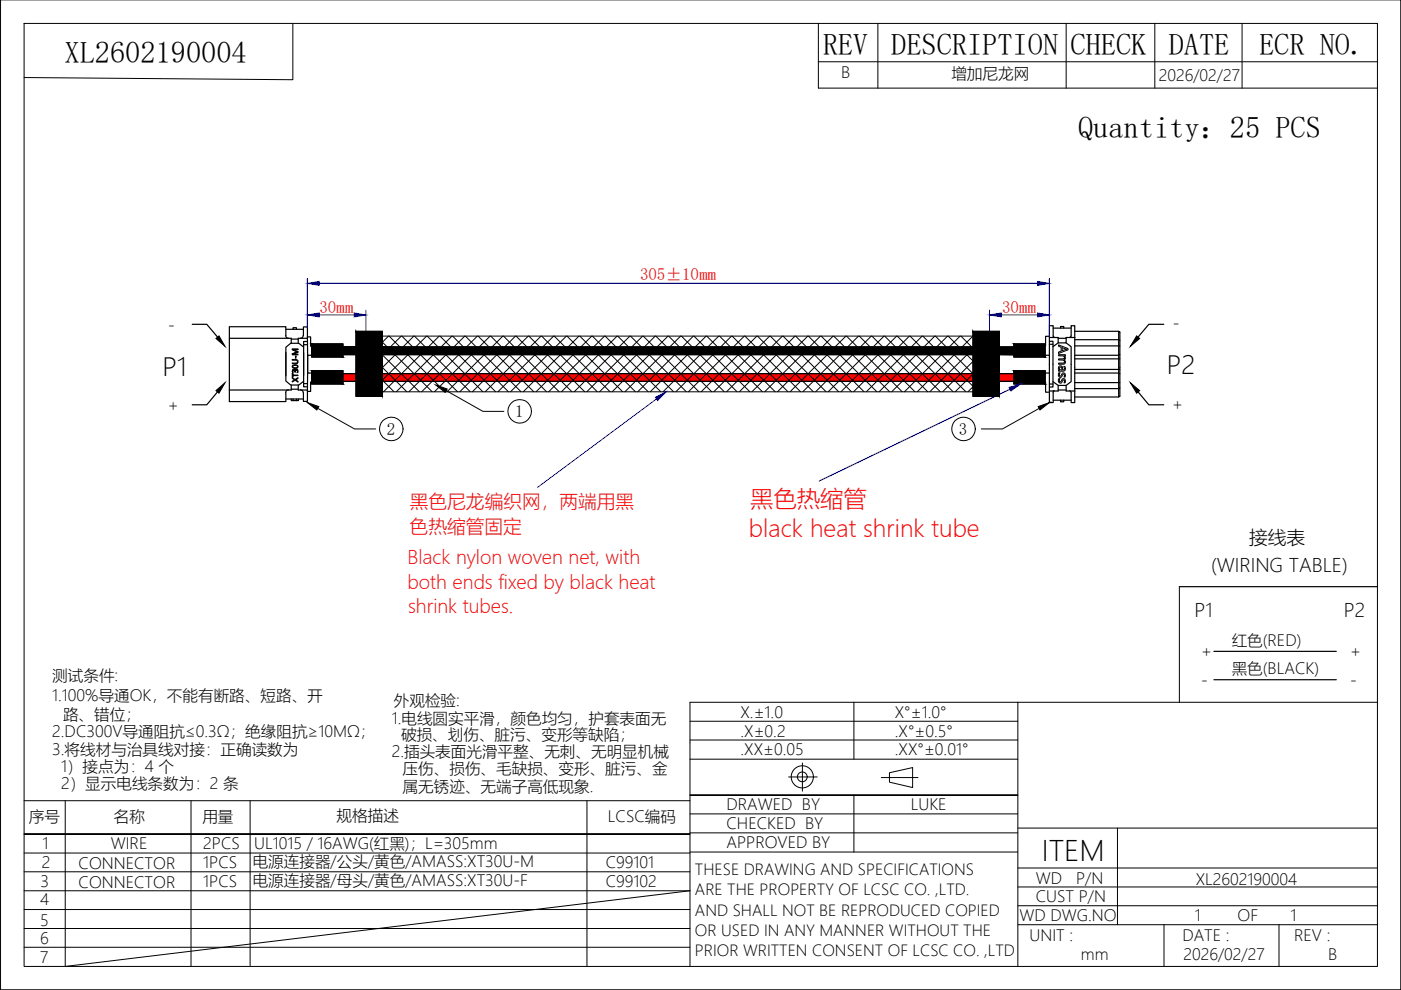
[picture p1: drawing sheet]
<svg xmlns="http://www.w3.org/2000/svg" width="297mm" height="210mm" viewBox="0 0 297 210" stroke-linecap="round" stroke-linejoin="round" font-family="sans-serif">
<!-- layer: 0 -->
<g fill="none" stroke="#000" stroke-width=".21">
<path d="M.1 0h296.9v209.9h-296.9zM297 0v209.9h-296.9M5.1 5h286.9v199.9h-286.9zM62.1 5v11.9l-57-.5M173.5 13.1h118.5M173.5 5v13.7h118.5M186.1 5v13.7M226 5v13.7M244.8 5v13.7M263.3 5v13.7M250 124.4v24.5M146.3 156.9h69.5"/>
<path d="M146.3 152.9h69.5M181 148.9v12.1M215.8 148.9v56M292 148.9h-145.7v56M5.1 169.8h141.2M13.8 169.8v35.1M40.5 169.8v35.1M53 169.8v34.9M124.4 169.8v35.1M146.3 176.8h-141.2h141.2M146.3 176.6h69.5M146.3 172.6h69.5"/>
<path d="M146.3 161h69.5M167.2 164.7h6.1M170.1 161.8v5.9M181 168.6v12.1M186.8 164.9h7.8M188.6 163.8l4.9-1.1v4.3l-4.9-1.2zM215.8 168.6h-69.5h69.5M215.8 175.6h76.2M236.9 175.6v20.5M5.1 196.9h141.2M5.1 192.8h141.2M5.1 188.9h141.2"/>
<path d="M5.1 184.8h141.2M5.1 180.9h141.2M146.3 180.7h69.5M215.8 196.1h76.2M215.8 192h76.2M215.8 188.1h76.2M215.8 184h76.2M246.8 196.1v8.8M271.2 196.1v8.8M5.1 200.8h141.2"/>
<circle cx="170.1" cy="164.7" r="2.35"/>
<circle cx="170.1" cy="164.7" r="1.04"/>
</g>
<!-- layer: 1 -->
<g fill="none" stroke="#000" stroke-width=".21">
<path d="M62 79.1h.1v.4h1.1v.1h-1.1v.4h-.1zM62 76.2h.7a.45 .45 0 0 1 .5 .4 .45 .45 0 0 1-.5 .5h-.7v-.1l.9-.1 .1-.4-.1-.1h-.9zM62 74h1.2v.1h-1.1l1.1 .5-1.1 .5h1.1v.1h-1.2v-.2l.9-.4-.9-.4zM62 77.5a.7 .7 0 0 1 1.2 .3 .67 .67 0 0 1-.7 .3 .67 .67 0 0 1-.5-.5zM62.1 78.4h.3l.2 .2a.34 .34 0 0 1 .5-.2 .34 .34 0 0 1-.1 .6v-.1a.27 .27 0 0 0 .1-.3 .27 .27 0 0 0-.4-.1 .27 .27 0 0 0-.1 .4h-.1a.26 .26 0 0 0-.1-.4 .26 .26 0 0 0-.3 .1 .26 .26 0 0 0 .1 .4l-.2-.2zM62.1 77.7a.61 .61 0 0 1 1 .1 .59 .59 0 0 1-1-.1zM62.6 75.5h.2v.5h-.2zM75.5 70.2h5.6v13.8h-5.6zM77.6 71.3h132.2v11.8h-132.2zM77.6 79.8l3.2 3.3M77.6 77.1l6 6M77.6 74.4l8.7 8.7"/>
<path d="M77.6 71.8l11.3 11.3M79.7 71.3l-2.1 2M79.8 71.3l11.8 11.8M82.4 71.3l-4.8 4.7M82.5 71.3l11.8 11.8M85.1 71.3l-7.5 7.4M85.2 71.3l11.8 11.8M87.7 71.3l-10.1 10.1M87.9 71.3l11.8 11.8M90.5 71.3l-11.9 11.8M90.6 71.3l11.8 11.8M93.1 71.3l-11.8 11.8"/>
<path d="M93.3 71.3l11.8 11.8M95.8 71.3l-11.8 11.8M96 71.3l11.8 11.8M98.5 71.3l-11.8 11.8M98.7 71.3l11.8 11.8M101.2 71.3l-11.8 11.8M101.4 71.3l11.8 11.8M103.9 71.3l-11.8 11.8M104 71.3l11.9 11.8M106.6 71.3l-11.8 11.8M106.8 71.3l11.8 11.8M109.3 71.3l-11.8 11.8"/>
<path d="M109.4 71.3l11.9 11.8M112 71.3l-11.9 11.8M112.1 71.3l11.9 11.8M114.7 71.3l-11.8 11.8M114.8 71.3l11.8 11.8M117.4 71.3l-11.8 11.8M117.5 71.3l11.9 11.8M120.1 71.3l-11.9 11.8M120.2 71.3l11.8 11.8M122.8 71.3l-11.9 11.8M122.9 71.3l11.8 11.8M125.5 71.3l-11.8 11.8"/>
<path d="M125.6 71.3l11.8 11.8M128.2 71.3l-11.9 11.8M128.3 71.3l11.8 11.8M130.8 71.3l-11.8 11.8M131 71.3l11.8 11.8M133.5 71.3l-11.8 11.8M133.7 71.3l11.8 11.8M136.3 71.3l-11.9 11.8M136.4 71.3l11.8 11.8M138.9 71.3l-11.8 11.8M139.1 71.3l11.8 11.8M141.6 71.3l-11.8 11.8"/>
<path d="M141.8 71.3l11.8 11.8M144.3 71.3l-11.8 11.8M144.5 71.3l11.8 11.8M147 71.3l-11.8 11.8M147.1 71.3l11.9 11.8M149.7 71.3l-11.8 11.8M149.8 71.3l11.9 11.8M152.4 71.3l-11.8 11.8M152.6 71.3l11.8 11.8M155.1 71.3l-11.8 11.8M155.2 71.3l11.9 11.8M157.8 71.3l-11.8 11.8"/>
<path d="M157.9 71.3l11.8 11.8M160.5 71.3l-11.8 11.8M160.6 71.3l11.9 11.8M163.2 71.3l-11.9 11.8M163.3 71.3l11.9 11.8M165.9 71.3l-11.9 11.8M166 71.3l11.8 11.8M168.6 71.3l-11.9 11.8M168.7 71.3l11.8 11.8M171.3 71.3l-11.9 11.8M171.4 71.3l11.8 11.8M173.9 71.3l-11.8 11.8"/>
<path d="M174.1 71.3l11.8 11.8M176.6 71.3l-11.8 11.8M176.8 71.3l11.8 11.8M179.4 71.3l-11.9 11.8M179.5 71.3l11.8 11.8M182 71.3l-11.8 11.8M182.2 71.3l11.8 11.8M184.7 71.3l-11.8 11.8M184.9 71.3l11.8 11.8M187.4 71.3l-11.8 11.8M187.6 71.3l11.8 11.8M190.1 71.3l-11.8 11.8"/>
<path d="M190.2 71.3l11.9 11.8M192.8 71.3l-11.8 11.8M192.9 71.3l11.9 11.8M195.5 71.3l-11.8 11.8M195.7 71.3l11.8 11.8M198.2 71.3l-11.8 11.8M198.3 71.3l11.5 11.4M200.9 71.3l-11.9 11.8M201 71.3l8.8 8.7M203.6 71.3l-11.8 11.8M203.7 71.3l6.1 6.1M206.3 70.2h5.6v13.8h-5.6z"/>
<path d="M206.3 71.3l-11.8 11.8M206.4 71.3l3.4 3.3M209 71.3l-11.9 11.8M209.1 71.3l.7 .6M209.8 73.1l-10 10M209.8 75.8l-7.3 7.3M209.8 78.5l-4.6 4.6M224.4 73.1l2 .8v.3l-2 .7v-.3l.6-.2v-.8l-.6-.2zM224.4 75.2h1.5v.3h-.3a.48 .48 0 0 1 0 .8 .49 .49 0 0 1 .3 .6 .49 .49 0 0 1-.6 .3h-.9v-.2h.8a.34 .34 0 0 0 .5-.3 .34 .34 0 0 0-.5-.4h-.8v-.2h.9a.34 .34 0 0 0 .4-.4 .34 .34 0 0 0-.5-.2h-.8zM224.5 77.7a.45 .45 0 0 1 .5-.1 .45 .45 0 0 1 .3 .4v.5a.42 .42 0 0 0 .4-.3 .42 .42 0 0 0-.2-.5h.2a.6 .6 0 0 1 .2 .6 .6 .6 0 0 1-.5 .4h-1v-.2h.2l-.2-.4zM224.5 79.1h.2l-.1 .5 .3 .1a.48 .48 0 0 1 .3-.6 .48 .48 0 0 1 .6 .2v.6h-.2a.32 .32 0 0 0 .1-.4 .32 .32 0 0 0-.3-.2 .54 .54 0 0 1-.3 .6 .54 .54 0 0 1-.5 0l-.2-.3zM224.7 77.9h.3l.2 .6a.39 .39 0 0 1-.5-.2 .39 .39 0 0 1 0-.4z"/>
<path d="M225.2 73.7l1 .3-1 .4zM62 80.1l.6 .3 .6-.3v.1l-.5 .3 .5 .3v.2l-.6-.4-.6 .4v-.2l.5-.3-.5-.3zM67.4 86.6l7.8 4.3h4.5M77.6 82.5l.6 .6M94.6 82.8l7.8 4.4h4.4M209.8 81.2l-1.9 1.9M220.3 86.6l-7.8 4.3h-4.4M224.5 80.3h.2l-.1 .6h.3a.48 .48 0 0 1 .3-.5 .48 .48 0 0 1 .6 .2v.6h-.2a.32 .32 0 0 0 .1-.4 .32 .32 0 0 0-.3-.2 .54 .54 0 0 1-.3 .5 .54 .54 0 0 1-.5 0l-.2-.3zM146.3 188.9l-132.5 16"/>
<circle cx="83" cy="90.9" r="2.49"/>
<circle cx="110.2" cy="87.2" r="2.5"/>
<circle cx="204.3" cy="90.9" r="2.49"/>
</g>
<path d="M250 124.4h42M257.4 138.1h25.9M257.4 144.1h25.9" fill="none" stroke="#000" stroke-width=".25"/>
<!-- layer: 1 -->
<g fill="none" stroke="#000" stroke-width=".25">
<path d="M48.6 71.7h13.2v1.1M60.6 74.7v6.1l1 .8h1.8l1-.8M60.6 69.8h3.7M61.2 71.7a.54 .54 0 0 1-.6-.6v-1.8h-12v15.8h12v-1.8a.55 .55 0 0 1 .6-.7M61.8 71.9h1.4M62.1 69.8v-.3h.8v.3M64.3 71.1a.61 .61 0 0 1-.6 .6M64.3 71.1v-1.8h.9v2.4h-2v1.1M64.4 73.6l-1-.8h-1.8l-1 .8v6.1M64.4 74.8v6.5h.8M65.2 71.4h.7v2h3.6M65.2 73.1h-.8v6.5"/>
<path d="M65.2 72.4h-.8v.7M65.2 71.7v3.6M65.2 75.3v3.8h4.3M65.2 79.1v3.6M66.1 72.9h6.6v2.8h-6.6zM66.1 78.6h6.6v2.8h-6.6zM69.5 75.3h-4.3v3.8M69.5 73.4l.3 .1v1.7l-.3 .1zM69.5 79.1l.3 .1v1.7l-.3 .1zM72.7 73.5h144.9M72.7 75.2h144.9M72.7 79.2h144.9"/>
<path d="M215 72.9h6.6v2.8h-6.6zM215 78.6h6.6v2.8h-6.6zM222.5 72.4h.8v9.7h-.8M222.5 79.1h-4.9v2h4.1v2.1h.8M222.5 71.6h1.9v1.1h1.6v-1.1h1.9M222.5 71.3h-.8v2h-4.1v2h4.9M222.5 73h.8M223.3 69.6h3.8M223.6 71.5l-.3-.2v-2.2h-.8v16.3h.8v-2.2M224.4 71.7h1.6M224.4 72.7l-1.1 .8M224.9 69.6v-.4h.6v.4"/>
<path d="M226 72.7l1.1 .8v7.4l-1.1 .8M227.1 71.2l-.3 .3M227.1 71.3v-2.2h.8v2.5M227.9 71.6v11.3M227.9 79.1h9.3l.2 .2M227.9 78.3h9.5M227.9 70.2h9.3M227.9 72h9.3l.2 .2M227.9 73.3h9.5M227.9 76.1h9.5M237.2 70.2l.2 .2v13.6l-.2 .2zM237.4 75.2l-.2 .1h-9.3"/>
<path d="M60.6 84.6h3.7M61.8 81.6v1.1h-13.2M61.8 84.6v.3h.3M61.8 82.5h1.4M62.1 84.6v.3h.8v-.3M63.2 81.6v1.1h2v2.4h-.9v-1.8M63.3 84.6v.3h-.4M63.7 82.6a.61 .61 0 0 1 .6 .7M64.4 81.3v.7h.8M69.5 81h-3.6v2h-.7M72.7 80.9h144.9M222.5 82.9h1.9v-1.2h1.6v1.2h1.9"/>
<path d="M222.5 81.4h.8M223.3 80.9l1.1 .8M223.3 84.9h3.8M223.6 82.9l-.3 .2M224.4 82.7h1.6M224.9 84.9v.3h.6v-.3M226.8 82.9l.3 .2M227.9 82.9v2.5h-.8v-2.2M227.9 84.2h9.3M227.9 81.1h9.5M237.4 82.3l-.2 .1h-9.3"/>
</g>
<g fill="#000" stroke="#000" stroke-width=".21">
<path d="M65.2 85.4l2.4 .8-.4 .7zM92.4 81.6l2.4 .9-.4 .7zM220.1 86.2l2.4-.8-2 1.5z"/>
<path d="M66.1 72.9l6.6 2.8v-2.8zM66.1 72.9l6.6 2.8h-6.6z"/>
<path d="M66.1 78.6l6.6 2.8v-2.8zM66.1 78.6l6.6 2.8h-6.6z"/>
<path d="M75.5 70.2l5.6 13.8v-13.8zM75.5 70.2l5.6 13.8h-5.6z"/>
<path d="M206.3 70.2l5.6 13.8v-13.8zM206.3 70.2l5.6 13.8h-5.6z"/>
<path d="M72.7 73.5l142.3 1.7v-1.7zM72.7 73.5l142.3 1.7h-142.3z"/>
<path d="M215 72.9l6.6 2.8v-2.8zM215 72.9l6.6 2.8h-6.6z"/>
<path d="M215 78.6l6.6 2.8v-2.8zM215 78.6l6.6 2.8h-6.6z"/>
</g>
<path d="M72.7 79.2l142.3 1.7v-1.7zM72.7 79.2l142.3 1.7h-142.3z" fill="#f00" stroke="#f00" stroke-width=".21"/>
<!-- layer: 0 -->
<path d="M45.8 71.8l.6-.6 1.3 2.2zM241 71.2l.6 .6-1.9 1.6zM45.8 82.8l1.9-1.6-1.3 2.2zM239.7 81.2l1.9 1.6-.6 .6z" fill="#000" stroke="#000" stroke-width=".21"/>
<path d="M40.8 68.8h3l2.3 2.7M246.7 68.8h-3.1l-2.3 2.7M46.1 83.1l-2.3 2.7h-3M241.3 83.1l2.3 2.7h3.1" fill="none" stroke="#000" stroke-width=".25"/>
<!-- layer: 1 -->
<path d="M65.2 59.1v10.2M222.5 59.1v10M67.7 60.1h152.3M214.2 82.5l-40.5 19.5" fill="none" stroke="#00f" stroke-width=".25"/>
<g fill="#00f" stroke="#00f" stroke-width=".21">
<path d="M65.2 60.1l2.5-.4v.8z"/>
<path d="M220 59.7l2.5 .4-2.5 .4z"/>
<path d="M213.9 82.1l2.5-.7-2.1 1.5z"/>
<path d="M139 84.3l2.2-1.2-1.8 1.8z"/>
<path d="M65.2 66.8l2.5-.4v.8z"/>
<path d="M75.1 66.4l2.5 .4-2.5 .4z"/>
<path d="M209.8 66.8l2.5-.4v.8z"/>
<path d="M220 66.4l2.5 .4-2.5 .4z"/>
</g>
<path d="M65.2 65.8v3.5M67.7 66.8h7.4M77.6 65.8v5.5M209.8 65.8v5.5M212.3 66.8h7.7M222.5 65.8v5.5M139.2 84.6l-25.3 18.7" fill="none" stroke="#00f" stroke-width=".21"/>
<g font-size="6.4">
<text x="174.4" y="11.7">REV</text>
<text x="189" y="11.7">DESCRIPTION</text>
<text x="227" y="11.7">CHECK</text>
<text x="247.8" y="11.7">DATE</text>
<text x="266.9" y="11.7">ECR NO.</text>
<text x="13.7" y="13.3">XL2602190004</text>
<text x="228.6" y="29.3">Quantity：25 PCS</text>
</g>
<text font-size="5.9" x="220.9" y="182.5">ITEM</text>
<g font-size="5.3">
<text x="34.4" y="79.6">P1</text>
<text x="247.4" y="79.3">P2</text>
</g>
<g font-size="5" fill="#f00">
<text x="159" y="107.6">黑色热缩管</text>
<text x="158.8" y="113.9">black heat shrink tube</text>
</g>
<g font-size="4" fill="#f00">
<text x="86.9" y="107.8">黑色尼龙编织网，两端用黑</text>
<text x="86.9" y="113.1">色热缩管固定</text>
<text x="86.4" y="119.6">Black nylon woven net, with</text>
<text x="86.4" y="124.9">both ends fixed by black heat</text>
<text x="86.5" y="130">shrink tubes.</text>
</g>
<g font-size="4">
<text x="264.9" y="115.4">接线表</text>
<text x="256.8" y="121.3">(WIRING TABLE)</text>
<text x="253.3" y="130.8">P1</text>
<text x="284.9" y="130.8">P2</text>
</g>
<g font-size="3.6" fill="#f00">
<text x="135.7" y="59.5">305±10mm</text>
<text x="67.7" y="66.3">30mm</text>
<text x="212.5" y="66.3">30mm</text>
</g>
<g font-size="3.6">
<text x="109.2" y="88.4">1</text>
<text x="82" y="92.1">2</text>
<text x="203.3" y="92.1">3</text>
</g>
<g font-size="3.3">
<text x="178.3" y="16.4">B</text>
<text x="201.7" y="16.8">增加尼龙网</text>
<text x="245.7" y="17.2">2026/02/27</text>
<text x="35.7" y="70.1">-</text>
<text x="248.7" y="69.7">-</text>
<text x="35.6" y="87.2">+</text>
<text x="248.5" y="86.9">+</text>
<text x="261.1" y="137">红色(RED)</text>
<text x="254.7" y="139.4">+</text>
<text x="261.1" y="143">黑色(BLACK)</text>
<text x="286.2" y="139.4">+</text>
<text x="11.1" y="144.3">测试条件:</text>
<text x="11.1" y="148.7">1.100%导通OK，不能有断路、短路、开</text>
<text x="83.5" y="149.6">外观检验:</text>
<text x="254.7" y="145.4">-</text>
<text x="286.2" y="145.4">-</text>
<text x="13.4" y="152.6">路、错位；</text>
<text x="83" y="153.5">1.电线圆实平滑，颜色均匀，护套表面无</text>
<text x="157" y="152.2">X.±1.0</text>
<text x="189.7" y="152.2">X°±1.0°</text>
<text x="11.1" y="156.3">2.DC300V导通阻抗≤0.3Ω；绝缘阻抗≥10MΩ；</text>
<text x="11.1" y="160.1">3.将线材与治具线对接：正确读数为</text>
<text x="83" y="160.5">2.插头表面光滑平整、无刺、无明显机械</text>
<text x="85" y="156.8">破损、划伤、脏污、变形等缺陷；</text>
<text x="157" y="156.2">.X±0.2</text>
<text x="157" y="160.1">.XX±0.05</text>
<text x="189.7" y="156.2">.X°±0.5°</text>
<text x="189.7" y="160.1">.XX°±0.01°</text>
<text x="12.9" y="163.7">1）接点为：4 个</text>
<text x="12.9" y="167.3">2）显示电线条数为：2 条</text>
<text x="85.4" y="164">压伤、损伤、毛缺损、变形、脏污、金</text>
<text x="85.4" y="167.8">属无锈迹、无端子高低现象.</text>
<text x="154" y="171.8">DRAWED BY</text>
<text x="193.1" y="171.7">LUKE</text>
<text x="6.1" y="174.3">序号</text>
<text x="9" y="180">1</text>
<text x="23.5" y="179.9">WIRE</text>
<text x="24.2" y="174.3">名称</text>
<text x="42.9" y="174.3">用量</text>
<text x="43.1" y="180">2PCS</text>
<text x="71.4" y="174">规格描述</text>
<text x="128.9" y="174.3">LCSC编码</text>
<text x="154" y="179.7">APPROVED BY</text>
<text x="154" y="175.7">CHECKED BY</text>
<text x="8.9" y="184">2</text>
<text x="16.7" y="184.2">CONNECTOR</text>
<text x="43.1" y="184">1PCS</text>
<text x="53.6" y="183.9">电源连接器/公头/黄色/AMASS:XT30U-M</text>
<text x="53.9" y="180.1">UL1015 / 16AWG(红黑)；L=305mm</text>
<text x="128.4" y="184">C99101</text>
<text x="8.5" y="191.9">4</text>
<text x="8.6" y="188">3</text>
<text x="16.7" y="188.2">CONNECTOR</text>
<text x="43.1" y="188">1PCS</text>
<text x="53.6" y="187.9">电源连接器/母头/黄色/AMASS:XT30U-F</text>
<text x="128.4" y="188.1">C99102</text>
<text x="219.6" y="187.4">WD</text>
<text x="219.6" y="191.2">CUST P/N</text>
<text x="228.1" y="187.4">P/N</text>
<text x="253.5" y="187.6">XL2602190004</text>
<text x="8.5" y="196.2">5</text>
<text x="216.1" y="195.2">WD DWG.NO</text>
<text x="253.3" y="195.3">1</text>
<text x="262.4" y="195.3">OF</text>
<text x="273.6" y="195.3">1</text>
<text x="8.5" y="200.1">6</text>
<text x="218.3" y="199.6">UNIT :</text>
<text x="229.2" y="203.5">mm</text>
<text x="250.7" y="199.6">DATE :</text>
<text x="250.9" y="203.5">2026/02/27</text>
<text x="274.4" y="199.6">REV :</text>
<text x="281.6" y="203.5">B</text>
<text x="8.5" y="204.2">7</text>
</g>
<g font-size="3.2">
<text x="147.3" y="185.4">THESE DRAWING AND SPECIFICATIONS</text>
<text x="147.3" y="189.7">ARE THE PROPERTY OF LCSC CO. ,LTD.</text>
<text x="147.3" y="194.1">AND SHALL NOT BE REPRODUCED COPIED</text>
<text x="147.3" y="198.4">OR USED IN ANY MANNER WITHOUT THE</text>
<text x="147.3" y="202.7">PRIOR WRITTEN CONSENT OF LCSC CO. ,LTD</text>
</g>
</svg>
